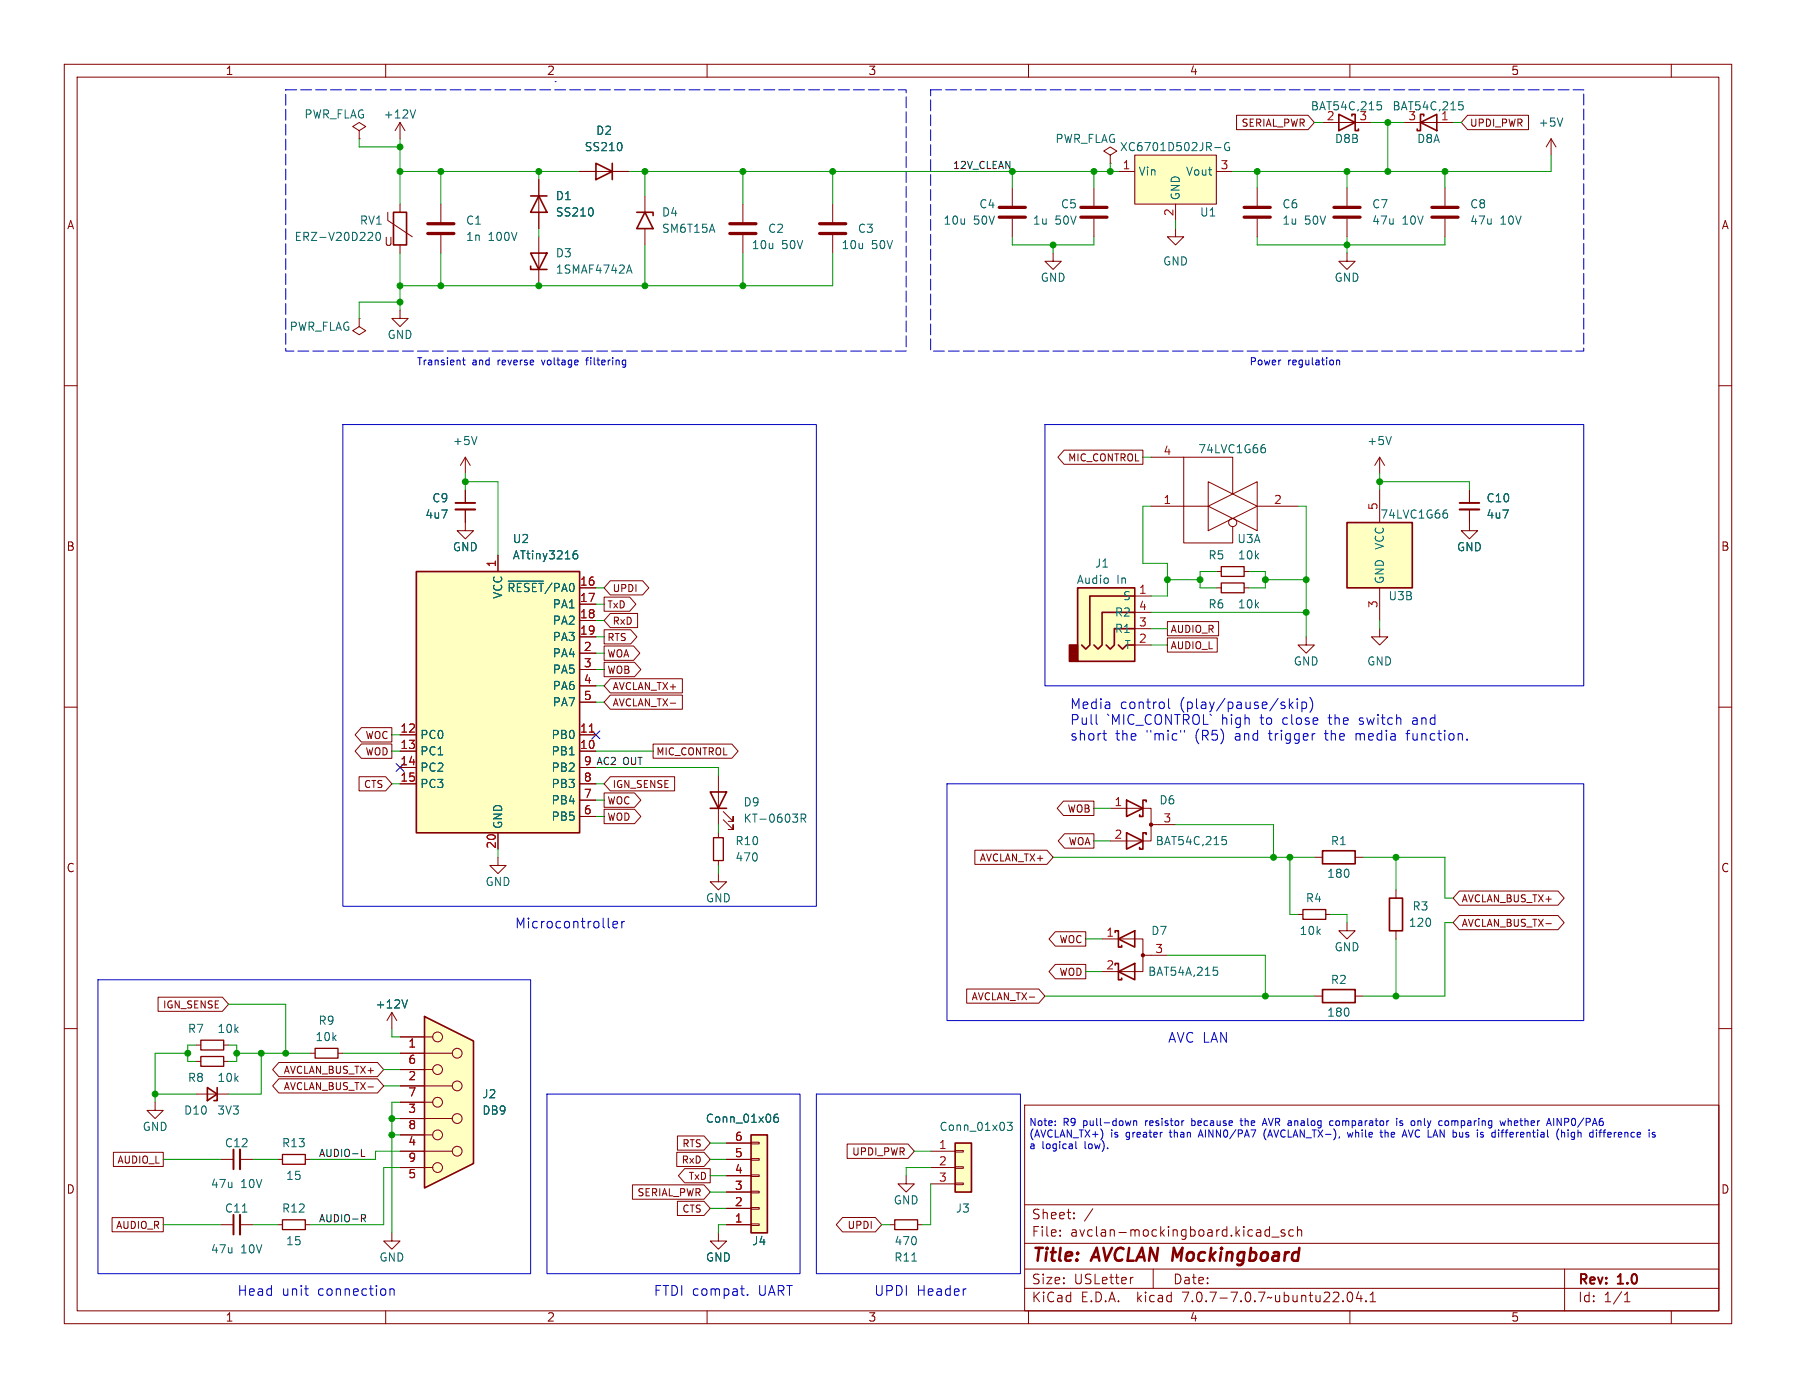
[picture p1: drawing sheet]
<svg xmlns="http://www.w3.org/2000/svg" width="279mm" height="216mm" viewBox="0 0 279 216" stroke-linecap="round" stroke-linejoin="round" font-family="sans-serif">
<g fill="none" stroke="#840000" stroke-width=".16">
<path d="M10 10h259.4v195.9h-259.4zM12 12h255.4v191.9h-255.4zM60 10v2M62.2 19.1v2.5M62.2 19.1l-.7 1.2M62.2 19.1l.8 1.2M110 10v2M160 10v2M205.7 19.1h7.7M210 10v2M218.4 19.1h7.7M260 10v2"/>
<path d="M55.9 20.3l1-.6-1-.6-1 .6 1 .6v1.3M55.9 21.6h.1M60.3 33v1.3l3.8 2.5M62.2 31.8v1.2M62.2 38.1v1.3M68.6 31.8v2.7M68.6 36.6v2.8M83.8 27.9v7.7M83.8 36.8v7.7M90.2 26.7h7.6M100.3 30.5v2.5M100.3 35.6v2.5"/>
<path d="M115.6 31.8v2.7M115.6 36.6v2.8M129.5 31.8v2.7M129.5 36.6v2.8M157.5 29.2v2.8M157.5 34v2.8M163.8 39.4v1.2h1.3l-1.3 1.3-1.2-1.3h1.2M170.2 29.2v2.8M170.2 34v2.8M172.7 24.1l1-.6-1-.6-1 .6 1 .6v1.3M172.7 25.4h.1M174 26.7h2.5"/>
<path d="M176.5 24.1h12.7v7.7h-12.7zM182.9 35.6v1.2h1.2l-1.2 1.3-1.3-1.3h1.3M182.9 31.8v2.5M189.2 26.7h2.6M195.6 29.2v2.8M195.6 34v2.8M209.5 39.4v1.2h1.3l-1.3 1.3-1.2-1.3h1.2M209.5 29.2v2.8M209.5 34v2.8M224.8 29.2v2.8M224.8 34v2.8M241.3 21.6l-.8 1.3"/>
<path d="M241.3 21.6v2.5M241.3 21.6l.8 1.3M10 60h2M55.9 49.5v1.3l-1 .6 1 .7 1-.7-1-.6M55.9 49.5h.1M62.2 48.3v1.2h1.3l-1.3 1.3-1.2-1.3h1.2M267.4 60h2M72.4 79.2v3.4h1.3l-1.3 1.2-1.3-1.2h1.3M72.4 71.1l-.8 1.3M72.4 71.1v2.6M72.4 76.2v2M72.4 71.1l.8 1.3"/>
<path d="M179.1 78.7h8.9M179.1 71.1h5M184.1 71.1h7.7v5.7M184.1 71.1v13.4h7.7v-2.6M188 78.7l7.6-3.8v7.7zM188 74.9l7.6 3.8-7.6 3.9zM195.7 78.7h6.2M214.6 71.1v2.6M214.6 76.2v5.1M214.6 71.1l-.7 1.3M214.6 71.1l.8 1.3M228.6 79.2v3.4h1.3l-1.3 1.2-1.3-1.2h1.3"/>
<path d="M228.6 76.2v2M77.5 86.4v2.5M90.2 91.4h2.5M90.2 94h2.5M90.2 96.5h2.5M90.2 99.1h2.5M176.5 92.7h2.6M176.5 97.8h2.6M176.5 95.3h2.6M189.2 88.9h.8M189.2 91.4h.8M193.5 88.9h.8"/>
<path d="M193.5 91.4h.8M203.2 99.1v1.2h1.3l-1.3 1.3-1.3-1.3h1.3M214.6 97.8v1.3h1.3l-1.3 1.2-1.2-1.2h1.2M214.6 91.4v5.1M10 110h2M62.2 116.8h2.6M62.2 114.3h2.6M62.2 119.4h2.6M90.2 116.8h2.5M90.2 114.3h2.5M90.2 119.4h2.5M90.2 101.6h2.5"/>
<path d="M90.2 104.1h2.5M90.2 106.7h2.5M90.2 109.2h2.5M176.5 100.3h2.6M267.4 110h2M62.2 121.9h2.6M77.5 133.4v1.2h1.2l-1.2 1.3-1.3-1.3h1.3M77.5 129.5v2.6M90.2 121.9h2.5M90.2 127h2.5M90.2 124.5h2.5M111.8 135.9v1.3h1.2l-1.2 1.2-1.3-1.2h1.3"/>
<path d="M111.8 120.7v7.6M111.8 129.5v.8M111.8 133.9v.7M112.5 127.5l1.5 1.5v-.7v.7h-.7M112.5 126.2l1.5 1.6v-.8v.8h-.7M172.7 125.7h6.4v5.1h-6.4M179.1 128.3h3.8M204.5 133.4h1.2M210.8 133.4h1.3M217.2 138.4v1.3M10 160h2M171.4 146.1h6.4v5h-6.4"/>
<path d="M177.8 148.6h3.8M201.9 142.2h.8M204.5 154.9h1.2M206.2 142.2h.8M209.5 143.5v1.3h1.3l-1.3 1.3-1.2-1.3h1.2M210.8 154.9h1.3M217.2 144.8v1.3M267.4 160h2M48.3 163.8h.7M52.6 163.8h.7M144.8 179.1h3.8M148.6 178.9h1.3v.3h-1.3z"/>
<path d="M159.4 171.9h108v32h-108zM34.3 190.5h2M34.3 180.3h2M37.3 190.5h2.1M37.3 180.3h2.1M43.2 190.5h.7M43.2 180.3h.7M47.5 190.5h.8M47.5 180.3h.8M61 191.8v1.2h1.2l-1.2 1.3-1.3-1.3h1.3M111.8 191.8v1.2h1.2l-1.2 1.3-1.3-1.3h1.3M138.4 190.5h.8"/>
<path d="M141 182.9v1.3h1.2l-1.2 1.2-1.3-1.2h1.3M142.7 190.5h.8M144.8 181.6h3.8M144.8 184.2h3.8M148.6 184h1.3v.3h-1.3zM148.6 181.5h1.3v.2h-1.3zM159.4 197.4h108M159.4 193.4h108M159.4 187.4h108M164.9 192.1v.2M164.9 191.4v.1M167.1 189.4v.2"/>
<path d="M167.1 188.7v.1M170 188l-1.3 1.9M176.3 198.7l-.3 .1M179.4 197.4v3M196.8 192l.3 .3 .4-.1M197.5 190.8v1.5M197.5 191.4l-.4-.1-.3 .3M197.9 192.4h1.1M199.9 191.4l-.4-.1-.2 .2 .1 .2 .5 .2v.3h-.6M201.2 191.4l-.4-.1-.3 .3v.4l.1 .2h.6M201.9 191.4a.37 .37 0 0 1 .6 .1v.8M201.9 190.8v1.5"/>
<path d="M243.4 197.4v6.5M60 203.9v2M110 203.9v2M159.4 200.4h108M160 203.9v2M209.7 201.1l.4-.1a.94 .94 0 0 1 0 1.5l-.4-.2a1.26 1.26 0 0 1 0-1.2zM210 203.9v2M211.4 200.9l-.4 1.1h.9M211.7 201.5v1M212.5 202.3v.2M213.1 202.5h.9M213.1 201.4l.5-.4v1.5"/>
<path d="M252.7 202.5h.9M252.7 201.4l.4-.4v1.5M260 203.9v2"/>
<circle cx="191.8" cy="81.3" r=".63"/>
</g>
<path d="M190 88.1h3.5v1.6h-3.5zM190 90.7h3.5v1.5h-3.5zM111 130.3h1.5v3.6h-1.5zM202.7 141.5h3.5v1.5h-3.5zM43.9 179.6h3.6v1.5h-3.6zM49 163.1h3.6v1.5h-3.6zM43.9 189.7h3.6v1.6h-3.6zM139.2 189.7h3.5v1.6h-3.5z" fill="none" stroke="#840000" stroke-width=".2"/>
<g fill="#ffffc2" stroke="#ffffc2" stroke-width=".16">
<path d="M64.8 88.9h25.4v40.6h-25.4z"/>
<path d="M167.6 91.4h8.9v11.5h-8.9z"/>
<path d="M209.5 81.3h10.2v10.1h-10.2z"/>
<path d="M148.6 177.8h2.5v7.6h-2.5z"/>
<path d="M176.5 24.1h12.7v7.7h-12.7z"/>
</g>
<g fill="none" stroke="#840000" stroke-width=".25">
<path d="M208.3 17.8l2.5 1.3-2.5 1.2zM210.3 18v-.2h.5v2.5h.5v-.2M221 19.1l2.5-1.3v2.5zM221.5 18v-.2h-.5v2.5h-.5v-.2M61.2 33h2v5.1h-2zM82.5 39.4h2.6l-1.3 2.5zM82.5 30.5h2.6M83.8 30.5l1.3 2.5h-2.6zM92.7 25.4l2.5 1.3-2.5 1.2zM95.2 25.4v2.5M99.1 33h2.5v.5M100.3 33l1.3 2.6h-2.5z"/>
<path d="M82.5 41.4v.5h2.6M64.8 88.9h25.4v40.6h-25.4zM167.6 91.4h8.9v11.5h-8.9zM176.5 92.7h-7v7.6l-.6 .7-.6-.7M176.5 97.8h-3.1v2.5l-.7 .7-.6-.7M176.5 95.3h-5.1v5l-.6 .7-.6-.7M209.5 81.3h10.2v10.1h-10.2zM174 100.3l.6 .7 .7-.7h1.2M110.5 123.2h2.5l-1.2 2.5zM110.5 125.7h2.5M175.3 129.5l2.5 1.3-2.5 1.3zM175.3 124.5l2.5 1.2-2.5 1.3z"/>
<path d="M178.3 129.8v-.3h-.5v2.6h-.5v-.3M178.3 124.7v-.2h-.5v2.5h-.5v-.3M205.7 132.3h5.1v2.1h-5.1zM216.2 139.7h2v5.1h-2zM173.5 150.1v-.2h.5v2.5h.5v-.3M173.5 145v-.2h.5v2.5h.5v-.2M174 151.1l2.5-1.2v2.5zM174 146.1l2.5-1.3v2.5zM205.7 153.9h5.1v2.1h-5.1zM148.6 177.8h2.5v7.6h-2.5z"/>
</g>
<path d="M91.7 113.9h.7" fill="none" stroke="#a90000" stroke-width=".16"/>
<g fill="none" stroke="#006464" stroke-width=".16">
<path d="M64.6 17.1l-.4 1.3M214.3 15.8h.6M214.4 16.3h.3l.2 .2v.5l-.5 .1M227 15.8h.6M227.1 16.3h.3l.2 .2v.5l-.5 .1M243.1 18.4l-.4 1.2M57.7 36.1l.3 .3-.1 .3-.7 .7h.8M59.2 36.6l-.1-.3-.2-.2a.68 .68 0 0 0-.4 .7 .68 .68 0 0 0 .4 .6l.2-.1 .1-.4M92.2 32.6v.8M96.7 22.4v.8M189 23h1M191.2 22.2a.59 .59 0 0 0-.7 .6 .59 .59 0 0 0 .7 .6l.1-.5h-.3"/>
<path d="M97.6 42.1h.6M97.9 41.2l.4 1.3M74.2 67.9l-.4 1.3M196.4 69.6h.2l.3 .3-.1 .4-.4 .1M196.5 69.2h.3M216.4 67.9l-.4 1.3M224.7 79.8h.3l.2 .2-.1 .5-.4 .1M224.8 79.3h.3M79 90.4h5.5M89.1 86.4l.3-.2h.4l.1 .2v.3l-.3 .2h-.3l-.2-.2M89.8 85.7a.5 .5 0 0 0-.7 .5M124.6 127.3l.6-.1 .2-.1-.1-.4-.2-.1h-.5v1.3"/>
<path d="M124.9 127.3l.5 .6M190.1 130.1h.6M190.3 130.6h.3l.2 .2-.1 .5-.4 .1M188.8 150.4h.6M188.9 150.9h.3l.2 .3-.1 .4-.4 .1M156.7 174.6h.8l-.5 .5 .4 .1v.5l-.2 .1h-.3l-.2-.1M37.7 188.5h.7M141.8 196.2h.8"/>
</g>
<path d="M166.4 100.3h1.2v2.6h-1.2z" fill="#840000" stroke="#840000" stroke-width=".25"/>
<g fill="none" stroke="#840000" stroke-width=".51">
<path d="M66.5 36.3h4.1M66.5 34.8h4.1M113.5 36.3h4.1M113.5 34.8h4.1M127.5 36.3h4.1M127.5 34.8h4.1M155.4 33.8h4.1M155.4 32.3h4.1M168.1 33.8h4.1M168.1 32.3h4.1M193.5 33.8h4.1M193.5 32.3h4.1"/>
<path d="M207.5 33.8h4.1M207.5 32.3h4.1M222.8 33.8h4M222.8 32.3h4"/>
</g>
<path d="M70.9 79.2h3M227.1 79.2h3M37.3 178.8v3.1M37.3 189v3" fill="none" stroke="#840000" stroke-width=".33"/>
<path d="M70.9 78.2h3M227.1 78.2h3M36.3 178.8v3.1M36.3 189v3" fill="none" stroke="#840000" stroke-width=".3"/>
<g fill="#840000" stroke="#840000" stroke-width=".16">
<circle cx="177.8" cy="148.6" r=".25"/>
<circle cx="179.1" cy="128.3" r=".25"/>
</g>
<path d="M66 158.1l7.7 3.8v19.1l-7.7 3.8z" fill="#ffffc2"/>
<g fill="none" stroke="#840000" stroke-width=".16">
<path d="M192.4 17.9h11.1l1 1.2-1 1.1h-11.1zM228.3 17.9h9.5v2.3h-9.5l-1-1.1zM83.8 27.9v2.6M83.8 33v2.6M90.2 26.7h2.5M95.2 26.7h2.6M72.4 76.2v2M72.4 79.2v2.1M165.5 70h12.3v2.2h-12.3l-.9-1.1zM228.6 76.2v2M228.6 79.2v2.1M77.5 86.4v2.5"/>
<path d="M90.2 91.4h2.5M90.2 94h2.5M90.2 96.5h2.5M90.2 99.1h2.5M94 92.9h4l.9 1.1-.9 1.1h-4zM94 98h4.1l1 1.1-1 1.1h-4.1zM94.9 90.3h5.1l.9 1.1-.9 1.1h-5.1l-.9-1.1zM94.9 95.4h4.3v2.2h-4.3l-.9-1.1zM181.6 99.2h7.8v2.2h-7.8zM181.6 96.7h8v2.2h-8zM56.2 113.2h4.8v2.2h-4.8l-1-1.1zM56.2 115.7h4.8v2.3h-4.8l-1-1.2z"/>
<path d="M62.2 116.8h2.6M62.2 114.3h2.6M62.2 119.4h2.6M90.2 116.8h2.5M90.2 114.3h2.5M90.2 119.4h2.5M90.2 101.6h2.5M90.2 104.1h2.5M90.2 106.7h2.5M90.2 109.2h2.5M94 103h4.7l1 1.1-1 1.2h-4.7zM94 100.5h4.6l.9 1.1-.9 1.1h-4.6z"/>
<path d="M94.9 108.1h11.3v2.2h-11.3l-.9-1.1zM94.9 105.6h11.3v2.2h-11.3l-.9-1.1zM101.6 115.7h12.3l.9 1.1-.9 1.1h-12.3zM55.9 120.8h4.1l1 1.1-1 1.1h-4.1zM62.2 121.9h2.6M77.5 129.5v2.6M90.2 121.9h2.5M90.2 127h2.5M90.2 124.5h2.5M94 123.3h4.7l1 1.2-1 1.1h-4.7zM94 125.9h4.7l1 1.1-1 1.1h-4.7zM94.9 120.8h10.1v2.2h-10.1l-.9-1.1z"/>
<path d="M151.7 132.2h11.2l.9 1.2-.9 1.1h-11.2zM165.4 124.6h4.8v2.2h-4.8l-.9-1.1zM165.6 129.7h4.6v2.2h-4.6l-1-1.1zM227 138.6h15.4l.9 1.1-.9 1.1h-15.4l-.9-1.1zM24.6 155.1h10l1 1.1-1 1.1h-10zM61 157.5l-.8 1.3M61 157.5v2.5M61 157.5l.7 1.3M150.4 153.8h11.2l1 1.1-1 1.1h-11.2zM160.1 155.1h.9M164.2 144.9h4.7v2.3h-4.7l-1-1.1zM164.2 150h4.7v2.2h-4.7l-1-1.1z"/>
<path d="M227 142.4h15.4l.9 1.1-.9 1.1h-15.4l-.9-1.1zM240.5 143.7h.8M17.6 179.2h7.8v2.2h-7.8zM24.1 171.5v1.2h1.3l-1.3 1.3-1.2-1.3h1.2M30.5 170.2h5.1M30.5 165.1h.7M30.5 162.6h.7M34.8 165.1h.8M34.8 162.6h.8M43.4 165.3h15.3l1 1.1-1 1.1h-15.3l-1-1.1zM43.4 167.8h15.3l1 1.1-1 1.1h-15.3l-1-1.1zM57.3 169.1h.8"/>
<path d="M62.2 179.1h8.2M62.2 176.5h5.1M62.2 174h8.2M62.2 171.5h5.1M62.2 168.9h8.2M62.2 166.4h5.1M62.2 163.8h8.2M62.2 161.3h5.1M105.3 179.2h4.2l1 1.1-1 1.1h-4.2zM105.4 176.7h4.1l1 1.1-1 1.1h-4.1zM113 177.8h3.8M116.8 177.7h1.3v.2h-1.3z"/>
<path d="M131.8 178h9.5l.9 1.1-.9 1.1h-9.5zM17.4 189.4h8v2.2h-8zM62.2 181.6h5.1M98.4 184.3h11.1l1 1.1-1 1.1h-11.1zM105.4 186.9h4.1l1 1.1-1 1.1h-4.1zM106.5 181.8h4v2.2h-4l-1-1.1zM113 190.5h3.8M113 188h3.8M113 185.4h3.8M113 182.9h3.8M113 180.3h3.8M116.8 180.2h1.3v.3h-1.3z"/>
<path d="M116.8 182.8h1.3v.2h-1.3zM116.8 185.3h1.3v.2h-1.3zM116.8 187.8h1.3v.3h-1.3zM116.8 190.4h1.3v.2h-1.3zM131.1 189.4h5.1l1 1.1-1 1.1h-5.1l-1-1.1z"/>
<circle cx="68.1" cy="171.4" r=".76"/>
<circle cx="68.1" cy="176.5" r=".76"/>
<circle cx="68.1" cy="166.4" r=".76"/>
<circle cx="68.1" cy="161.3" r=".76"/>
<circle cx="71.1" cy="179.1" r=".76"/>
<circle cx="71.1" cy="163.8" r=".76"/>
<circle cx="71.1" cy="174" r=".76"/>
<circle cx="71.1" cy="168.9" r=".76"/>
<circle cx="68.1" cy="181.6" r=".76"/>
</g>
<path d="M66 158.1l7.7 3.8v19.1l-7.7 3.8zM32.3 169.2l1.5 1-1.5 1zM33.8 169.2v2h-.5M116.8 176.5h2.6v15.3h-2.6z" fill="none" stroke="#840000" stroke-width=".25"/>
<path d="M92.2 32.6v.8M96.7 22.4v.8M79 90.4h5.5M89.1 86.4l.3-.2h.4l.1 .2v.3l-.3 .2h-.3l-.2-.2M89.8 85.7a.5 .5 0 0 0-.7 .5M63.4 155.5l-.4 1.3M121 173.3a.5 .5 0 0 0-.6 .5v.5l.1 .2 .4 .1 .1-.2 .1-.4-.1-.2h-.4l-.2 .2" fill="none" stroke="#006464" stroke-width=".16"/>
<path d="M31.2 164.3h3.6v1.6h-3.6zM31.2 161.8h3.6v1.5h-3.6z" fill="none" stroke="#840000" stroke-width=".2"/>
<path d="M116.8 176.5h2.6v15.3h-2.6z" fill="#ffffc2" stroke="#ffffc2" stroke-width=".16"/>
<path d="M56.2 179.9h.6M56.2 188.9h.5l.2 .2-.1 .4h-.6M56.5 189.5l.4 .5" fill="none" stroke="#0f0f0f" stroke-width=".16"/>
<g fill="none" stroke="#0000c2" stroke-width=".16">
<path d="M86.4 12.7h.1M72 56h.4M72.1 55.6v1l.3 .2M91.1 56h.4M91.4 55.6l-.1 .2v1M207.9 56v.8M207.9 56.1l.2-.1 .3 .1v.7M53.3 66h73.7v75h-73.7zM162.6 66h83.8v40.7h-83.8zM170.5 111.1v1.4l.3 .2M171.6 114.1h.5M171.8 114.9v.2h.3"/>
<path d="M181.8 108.7v1.3l.2 .2M200.6 108.7v1.5M200.7 109.6l.5 .6M201.2 109.2l-.6 .6M201.8 108.7v.1M201.8 109.2v1M202.5 109.2v1.5M202.5 109.3l.5-.1 .3 .3v.4l-.2 .2h-.6M203.8 108.5a1.77 1.77 0 0 1 0 2.2M206 114.1h.6M211 114.1v1M211 114.2v.1"/>
<path d="M218.7 114.1h.6M219.2 113.6l-.3 .2v1.3M219.8 112.2v.4M147.3 121.9h99.1v36.9h-99.1zM15.2 152.4h67.3v45.7h-67.3zM94.6 144.1l.2 .2M95.4 143.8l.7-.1-.1-.3-.4-.1-.2 .2v.8h.6M96.7 143.3v1M97.2 143.3l-.3 .1-.2 .2M85.1 170.2h39.4v27.9h-39.4zM127 170.2h31.7v27.9h-31.7zM164.2 175v.1"/>
<path d="M164.2 174.4v.1M167.4 177.6v.9l.1 .2M171.5 176.1l.1 .5-.1 .4M175.9 174.3l-.2 .8M176.4 174.3v.8M176.4 174.4l.1-.1 .3 .1v.7M185.4 174v1.1M185.4 175l.3 .1M185.7 174.3l-.3 .1M186.5 176.6h.6M186.8 175.8l-.4 1.1M192.9 174.3h.4"/>
<path d="M193.1 174v.9l.2 .2M196.4 175.1l.3-1.1 .4 1.1M196.5 174.8h.5M196.9 175.6a1.28 1.28 0 0 0 0 1.7M206.8 174.9l.3 .2 .3-.1M207.4 174.4l-.3-.1-.3 .2M208 174.3l-.2 .2v.4l.2 .2M209.6 176.1l.2 .8 .2-.6 .3 .6 .2-.8M214.7 176.1h.4M214.8 176.7l.3 .2M215.5 175.8v1.1M215.8 176.1l-.3 .1"/>
<path d="M217.3 174v.1M217.3 174.3v.8M218.2 174.4l-.3-.1-.1 .2v.2l.4 .1v.2h-.4M218.5 175.8l.4 1.1M219.1 175.8l.4 1.1M220.6 174.4h.4l.1 .7M225 174.3l.3 .1 .1 .1-.1 .5-.3 .1M227.5 176.1v.8M227.5 176.8l-.1 .1M233.5 176.1h.4M233.8 175.8h.1M234.1 176.1h.5"/>
<path d="M234.2 174.3l-.2 .8-.2-.6M234.6 174.4l.2-.1 .3 .1v.7M234.6 174v1.1M242.2 176.8l.3 .5M242.5 175.6l-.3 .5M242.9 174v1.1l-.7-1.1v1.1M242.9 176.2l.2-.1 .3 .1v.7M242.9 175.8v1.1M243.9 175.8v.1M243.9 176.1v.8M244.5 177.2h.1M244.5 176.2l-.1 .1 .1 .5"/>
<path d="M248.7 176.1h.5M249.1 175.8l-.2 .1v1M249.4 176.1h.4M249.7 175.8l-.2 .1v1M47.4 200.5h.6M47.8 201.5h.2M60.7 200.6a.38 .38 0 0 1 .6 .1v.8M60.7 200.5v1M115.2 200.5h.6M115.6 201.5h.2M116.3 201.3v.2M150.1 200.5h.2"/>
</g>
<path d="M44.4 14h96.6v40.6h-96.6v-40.6M144.8 14h101.6v40.6h-101.6v-40.6" fill="none" stroke="#0000c2" stroke-width=".16" stroke-dasharray="1.7 .6"/>
<g fill="none" stroke="#009600" stroke-width=".16">
<path d="M204.5 19.1h1.2M213.4 19.1h5M215.9 19.1v7.6M226.1 19.1h1.2M55.9 21.6v1.3h6.3M62.2 21.6v10.2M62.2 39.4v8.9M62.2 26.7h28M68.6 26.7v5.1M68.6 39.4v5.1M83.8 26.7v1.2M83.8 35.6v1.2"/>
<path d="M97.8 26.7h76.2M100.3 26.7v3.8M100.3 38.1v6.4M115.6 26.7v5.1M115.6 39.4v5.1M129.5 26.7v5.1M129.5 39.4v5.1h-67.3M157.5 36.8v1.3h12.7v-1.3M157.5 26.7v2.5M163.8 38.1v1.3M170.2 26.7v2.5M172.7 25.4v1.3"/>
<path d="M182.9 34.3v1.3M195.6 36.8v1.3h29.2v-1.3M195.6 26.7v2.5M209.5 26.7v2.5M209.5 36.8v2.6M224.8 26.7v2.5M241.3 24.1v2.6h-49.5M62.2 47h-6.3v2.5M72.4 74.9h5.1v11.5M72.4 73.7v2.5M177.8 71.1h1.3M179.1 78.7h-1.3v8.9h3.8v5.1h-2.5"/>
<path d="M201.9 78.7h1.3v20.4M214.6 74.9h14v1.3M214.6 73.7v2.5M92.7 96.5h1.3M92.7 94h1.3M92.7 99.1h1.3M92.7 91.4h1.3M179.1 95.3h24.1M179.1 97.8h2.5M181.6 90.2h5.1M189.2 88.9h-2.5v2.5h2.5M194.3 88.9h2.5v2.5h-2.5"/>
<path d="M196.8 90.2h6.4M214.6 96.5v1.3M61 116.8h1.2M61 114.3h1.2M92.7 119.4h19.1v1.3M92.7 116.8h8.9M92.7 101.6h1.3M92.7 104.1h1.3M92.7 109.2h1.3M92.7 106.7h1.3M179.1 100.3h2.5M61 121.9h1.2"/>
<path d="M77.5 132.1v1.3M92.7 121.9h1.3M92.7 127h1.3M92.7 124.5h1.3M111.8 128.3v1.2M111.8 134.6v1.3M163.8 133.4h40.7M170.2 125.7h2.5M170.2 130.8h2.5M182.9 128.3h15.2v5.1M200.7 133.4v8.8h1.2M212.1 133.4h12.7v6.3h1.3"/>
<path d="M217.2 133.4v5M35.6 156.2h8.8v7.6M162.6 154.9h41.9M168.9 146.1h2.5M168.9 151.1h2.5M181.6 148.6h15.2v6.3M207 142.2h2.5v1.3M217.2 146.1v8.8M226.1 143.5h-1.3v11.4h-12.7M24.1 170.2h6.4M29.2 163.8h-5.1v7.7M30.5 162.6h-1.3v2.5h1.3"/>
<path d="M35.6 162.6h1.2v2.5h-1.2M36.8 163.8h11.5M40.6 163.8v6.4h-5M53.3 163.8h8.9M59.7 166.4h2.5M59.7 168.9h2.5M61 176.5h1.2M61 174h1.2M61 160v1.3h1.2M62.2 179.1h-3.8v1.2h-10.1M62.2 171.5h-1.2v20.3M110.5 177.8h2.5"/>
<path d="M142.2 179.1h2.6M25.4 180.3h8.9M25.4 190.5h8.9M39.4 180.3h3.8M39.4 190.5h3.8M62.2 181.6h-2.5v8.9h-11.4M110.5 180.3h2.5M110.5 185.4h2.5M110.5 188h2.5M110.5 182.9h2.5M113 190.5h-1.2v1.3M137.2 190.5h1.2"/>
<path d="M144.8 184.2v6.3h-1.3M144.8 181.6h-3.8v1.3"/>
</g>
<path d="M61.6 118.8l1.2 1.2M62.8 118.8l-1.2 1.2M92.1 113.7l1.2 1.2M93.3 113.7l-1.2 1.2" fill="none" stroke="#000084" stroke-width=".16"/>
<path d="M91.7 113.9h.7" fill="none" stroke="#a90000" stroke-width=".16"/>
<g fill="#009600" stroke="#009600" stroke-width=".16">
<circle cx="129.5" cy="26.7" r=".46"/>
<circle cx="115.6" cy="26.7" r=".46"/>
<circle cx="172.7" cy="26.7" r=".46"/>
<circle cx="115.6" cy="44.5" r=".46"/>
<circle cx="170.2" cy="26.7" r=".46"/>
<circle cx="163.8" cy="38.1" r=".46"/>
<circle cx="157.5" cy="26.7" r=".46"/>
<circle cx="217.2" cy="154.9" r=".46"/>
<circle cx="196.8" cy="154.9" r=".46"/>
<circle cx="217.2" cy="133.4" r=".46"/>
<circle cx="200.7" cy="133.4" r=".46"/>
<circle cx="203.2" cy="90.2" r=".46"/>
<circle cx="203.2" cy="95.3" r=".46"/>
<circle cx="214.6" cy="74.9" r=".46"/>
<circle cx="196.8" cy="90.2" r=".46"/>
<circle cx="224.8" cy="26.7" r=".46"/>
<circle cx="215.9" cy="19.1" r=".46"/>
<circle cx="209.5" cy="38.1" r=".46"/>
<circle cx="215.9" cy="26.7" r=".46"/>
<circle cx="198.1" cy="133.4" r=".46"/>
<circle cx="195.6" cy="26.7" r=".46"/>
<circle cx="209.5" cy="26.7" r=".46"/>
<circle cx="181.6" cy="90.2" r=".46"/>
<circle cx="186.7" cy="90.2" r=".46"/>
<circle cx="100.3" cy="44.5" r=".46"/>
<circle cx="83.8" cy="44.5" r=".46"/>
<circle cx="83.8" cy="26.7" r=".46"/>
<circle cx="100.3" cy="26.7" r=".46"/>
<circle cx="68.6" cy="44.5" r=".46"/>
<circle cx="62.2" cy="22.9" r=".46"/>
<circle cx="68.6" cy="26.7" r=".46"/>
<circle cx="62.2" cy="26.7" r=".46"/>
<circle cx="44.4" cy="163.8" r=".46"/>
<circle cx="29.2" cy="163.8" r=".46"/>
<circle cx="40.6" cy="163.8" r=".46"/>
<circle cx="36.8" cy="163.8" r=".46"/>
<circle cx="72.4" cy="74.9" r=".46"/>
<circle cx="62.2" cy="44.5" r=".46"/>
<circle cx="62.2" cy="47" r=".46"/>
<circle cx="24.1" cy="170.2" r=".46"/>
<circle cx="61" cy="174" r=".46"/>
<circle cx="61" cy="176.5" r=".46"/>
</g>
<g font-size="2.8" fill="#840000">
<text x="160.4" y="196.8">Title:</text>
<text x="170.1" y="196.8">AVCLAN Mockingboard</text>
</g>
<g font-size="2.1" fill="#0000c2">
<text x="166.4" y="110.4">Media</text>
<text x="166.4" y="112.9">Pull</text>
<text x="172.2" y="112.9">`MIC_CONTROL` high</text>
<text x="174.2" y="110.4">control</text>
<text x="183.6" y="110.4">(play/pause/skip)</text>
<text x="196.2" y="112.9">to</text>
<text x="199.8" y="112.9">close</text>
<text x="207.2" y="112.9">the</text>
<text x="212" y="112.9">switch</text>
<text x="220.5" y="112.9">and</text>
<text x="166.4" y="115.3">short</text>
<text x="173.5" y="115.3">the</text>
<text x="178.4" y="115.3">&quot;mic&quot;</text>
<text x="186.1" y="115.3">(R5)</text>
<text x="192.4" y="115.3">and</text>
<text x="197.9" y="115.3">trigger</text>
<text x="206.7" y="115.3">the</text>
<text x="211.6" y="115.3">media</text>
<text x="219.8" y="115.3">function.</text>
<text x="80" y="144.5">Microcontroller</text>
<text x="181.6" y="162.3">AVC LAN</text>
<text x="36.8" y="201.7">Head</text>
<text x="43.8" y="201.7">unit</text>
<text x="49.5" y="201.7">connection</text>
<text x="101.6" y="201.7">FTDI compat.</text>
<text x="118" y="201.7">UART</text>
<text x="135.9" y="201.7">UPDI</text>
<text x="142.6" y="201.7">Header</text>
</g>
<g font-size="2.1" fill="#840000">
<text x="160.4" y="189.9">Sheet:</text>
<text x="160.4" y="192.6">File:</text>
<text x="166.5" y="192.6">avclan-mockingboard.kicad_sch</text>
<text x="160.4" y="202.8">KiCad</text>
<text x="160.4" y="200">Size:</text>
<text x="167.1" y="200">USLetter</text>
<text x="168.1" y="202.8">E.D.A.</text>
<text x="177" y="202.8">kicad</text>
<text x="182.4" y="200">Date:</text>
<text x="184.2" y="202.8">7.0.7-7.0.7~ubuntu22.04.1</text>
<text x="245.4" y="200.2">Rev:</text>
<text x="245.4" y="202.8">Id:</text>
<text x="249.5" y="202.8">1/1</text>
<text x="251.8" y="200.2">1.0</text>
</g>
<g font-size="1.8" fill="#840000">
<text x="35" y="11.9">1</text>
<text x="85" y="11.9">2</text>
<text x="135" y="11.9">3</text>
<text x="185" y="11.9">4</text>
<text x="235" y="11.9">5</text>
<text x="10.3" y="35.9">A</text>
<text x="267.7" y="35.9">A</text>
<text x="10.3" y="85.9">B</text>
<text x="267.7" y="85.9">B</text>
<text x="10.3" y="135.9">C</text>
<text x="267.7" y="135.9">C</text>
<text x="10.3" y="185.9">D</text>
<text x="267.7" y="185.9">D</text>
<text x="35" y="205.8">1</text>
<text x="85" y="205.8">2</text>
<text x="135" y="205.8">3</text>
<text x="185" y="205.8">4</text>
<text x="235" y="205.8">5</text>
</g>
<g font-size="1.8" fill="#006464">
<text x="203.8" y="17.4">BAT54C,215</text>
<text x="216.5" y="17.4">BAT54C,215</text>
<text x="47.2" y="18.6">PWR_FLAG</text>
<text x="59.6" y="18.6">+12V</text>
<text x="90.9" y="23.7">SS210</text>
<text x="92.6" y="21.2">D2</text>
<text x="164.1" y="22.5">PWR_FLAG</text>
<text x="174.1" y="23.7">XC6701D502JR-G</text>
<text x="206.3" y="18.8">2</text>
<text x="207.6" y="22.5">D8B</text>
<text x="211.4" y="18.8">3</text>
<text x="219" y="18.8">3</text>
<text x="220.4" y="22.5">D8A</text>
<text x="224.1" y="18.8">1</text>
<text x="239.3" y="19.9">+5V</text>
<text x="177" y="27.5">Vin</text>
<text x="184.4" y="27.5">Vout</text>
<text x="55.9" y="35.2">RV1</text>
<text x="72.4" y="35.2">C1</text>
<text x="86.4" y="31.3">D1</text>
<text x="86.4" y="33.9">SS210</text>
<text x="102.9" y="33.9">D4</text>
<text x="146.7" y="35.2">10u</text>
<text x="151.4" y="35.2">50V</text>
<text x="152.2" y="32.6">C4</text>
<text x="160.6" y="35.2">1u</text>
<text x="164.1" y="35.2">50V</text>
<text x="164.9" y="32.6">C5</text>
<text x="183.7" y="31.2" transform="rotate(-90 183.7 31.2)">GND</text>
<text x="186.6" y="33.9">U1</text>
<text x="199.4" y="32.6">C6</text>
<text x="199.4" y="35.2">1u</text>
<text x="202.9" y="35.2">50V</text>
<text x="213.4" y="32.6">C7</text>
<text x="213.4" y="35.2">47u</text>
<text x="218.1" y="35.2">10V</text>
<text x="228.6" y="32.6">C8</text>
<text x="228.6" y="35.2">47u</text>
<text x="233.4" y="35.2">10V</text>
<text x="45.7" y="37.7">ERZ-V20D220</text>
<text x="59.7" y="38.5">U</text>
<text x="72.4" y="37.7">1n</text>
<text x="75.9" y="37.7">100V</text>
<text x="86.4" y="40.2">D3</text>
<text x="102.9" y="36.4">SM6T15A</text>
<text x="116.8" y="39">10u</text>
<text x="119.4" y="36.4">C2</text>
<text x="121.6" y="39">50V</text>
<text x="130.8" y="39">10u</text>
<text x="133.4" y="36.4">C3</text>
<text x="135.6" y="39">50V</text>
<text x="180.8" y="41.5">GND</text>
<text x="86.4" y="42.8">1SMAF4742A</text>
<text x="161.8" y="44">GND</text>
<text x="207.5" y="44">GND</text>
<text x="45" y="51.7">PWR_FLAG</text>
<text x="60.2" y="52.9">GND</text>
<text x="70.3" y="69.4">+5V</text>
<text x="186.3" y="70.7">74LVC1G66</text>
<text x="212.6" y="69.4">+5V</text>
<text x="66.1" y="80.9">4u7</text>
<text x="67.2" y="78.3">C9</text>
<text x="214.6" y="80.9">74LVC1G66</text>
<text x="231.1" y="78.3">C10</text>
<text x="231.1" y="80.9">4u7</text>
<text x="70.3" y="86">GND</text>
<text x="79.7" y="87.2">ATtiny3216</text>
<text x="79.7" y="84.7">U2</text>
<text x="170.3" y="88.5">J1</text>
<text x="187.9" y="87.2">R5</text>
<text x="192.4" y="84.7">U3A</text>
<text x="192.5" y="87.2">10k</text>
<text x="215.5" y="85.6" transform="rotate(-90 215.5 85.6)">VCC</text>
<text x="226.6" y="86">GND</text>
<text x="78.3" y="93.2" transform="rotate(-90 78.3 93.2)">VCC</text>
<text x="78.8" y="92.3">~{RESET}/PA0</text>
<text x="85.9" y="94.8">PA1</text>
<text x="167.4" y="91">Audio</text>
<text x="173.7" y="91">In</text>
<text x="174.6" y="93.6">S</text>
<text x="187.9" y="94.8">R6</text>
<text x="192.5" y="94.8">10k</text>
<text x="215.5" y="90.9" transform="rotate(-90 215.5 90.9)">GND</text>
<text x="215.9" y="93.6">U3B</text>
<text x="85.9" y="97.4">PA2</text>
<text x="85.9" y="99.9">PA3</text>
<text x="173.3" y="98.7">R1</text>
<text x="173.3" y="96.1">R2</text>
<text x="174.9" y="101.2">T</text>
<text x="85.9" y="102.5">PA4</text>
<text x="85.9" y="105">PA5</text>
<text x="85.9" y="107.5">PA6</text>
<text x="201.2" y="103.7">GND</text>
<text x="212.6" y="103.7">GND</text>
<text x="85.9" y="110.1">PA7</text>
<text x="65.3" y="115.2">PC0</text>
<text x="65.3" y="117.7">PC1</text>
<text x="85.7" y="117.7">PB1</text>
<text x="85.7" y="115.2">PB0</text>
<text x="65.3" y="120.2">PC2</text>
<text x="65.3" y="122.8">PC3</text>
<text x="85.7" y="125.3">PB4</text>
<text x="85.7" y="122.8">PB3</text>
<text x="85.7" y="120.2">PB2</text>
<text x="115.6" y="125.6">D9</text>
<text x="180.3" y="125.3">D6</text>
<text x="78.3" y="129" transform="rotate(-90 78.3 129)">GND</text>
<text x="85.7" y="127.9">PB5</text>
<text x="114.3" y="131.7">R10</text>
<text x="115.6" y="128.2">KT-0603R</text>
<text x="179.7" y="131.7">BAT54C,215</text>
<text x="206.9" y="131.7">R1</text>
<text x="114.3" y="134.2">470</text>
<text x="206.4" y="136.8">180</text>
<text x="75.4" y="138">GND</text>
<text x="109.7" y="140.6">GND</text>
<text x="203" y="140.6">R4</text>
<text x="219.6" y="141.8">R3</text>
<text x="179" y="145.6">D7</text>
<text x="202.1" y="145.6">10k</text>
<text x="207.5" y="148.2">GND</text>
<text x="219.1" y="144.4">120</text>
<text x="178.5" y="152">BAT54A,215</text>
<text x="206.9" y="153.3">R2</text>
<text x="29.1" y="160.9">R7</text>
<text x="33.7" y="160.9">10k</text>
<text x="49.5" y="159.6">R9</text>
<text x="58.3" y="157.1">+12V</text>
<text x="206.4" y="158.3">180</text>
<text x="49" y="162.2">10k</text>
<text x="28.5" y="173.6">D10</text>
<text x="29.1" y="168.5">R8</text>
<text x="33.7" y="173.6">3V3</text>
<text x="33.7" y="168.5">10k</text>
<text x="74.9" y="171">J2</text>
<text x="74.9" y="173.6">DB9</text>
<text x="22.1" y="176.1">GND</text>
<text x="34.9" y="178.7">C12</text>
<text x="43.8" y="178.7">R13</text>
<text x="109.7" y="174.9">Conn_01x06</text>
<text x="146.1" y="176.1">Conn_01x03</text>
<text x="32.7" y="185">47u</text>
<text x="37.4" y="185">10V</text>
<text x="44.4" y="183.7">15</text>
<text x="34.9" y="188.8">C11</text>
<text x="43.8" y="188.8">R12</text>
<text x="138.9" y="187.6">GND</text>
<text x="148.6" y="188.8">J3</text>
<text x="32.7" y="195.2">47u</text>
<text x="37.4" y="195.2">10V</text>
<text x="44.4" y="193.9">15</text>
<text x="58.9" y="196.4">GND</text>
<text x="109.7" y="196.4">GND</text>
<text x="116.9" y="193.9">J4</text>
<text x="139" y="196.4">R11</text>
<text x="139.1" y="193.9">470</text>
</g>
<g font-size="1.8" fill="#a90000">
<text x="174.6" y="26.4">1</text>
<text x="189.8" y="26.4">3</text>
<text x="182.6" y="33.7" transform="rotate(-90 182.6 33.7)">2</text>
<text x="180.9" y="70.9">4</text>
<text x="180.9" y="78.5">1</text>
<text x="198.1" y="78.5">2</text>
<text x="214.4" y="79.4" transform="rotate(-90 214.4 79.4)">5</text>
<text x="77.2" y="88.3" transform="rotate(-90 77.2 88.3)">1</text>
<text x="90.1" y="91.2">16</text>
<text x="90.1" y="93.7">17</text>
<text x="177.1" y="92.5">1</text>
<text x="177.1" y="95">4</text>
<text x="214.4" y="94.7" transform="rotate(-90 214.4 94.7)">3</text>
<text x="90.1" y="96.3">18</text>
<text x="90.1" y="98.8">19</text>
<text x="90.7" y="101.3">2</text>
<text x="177.1" y="100.1">2</text>
<text x="177.1" y="97.5">3</text>
<text x="90.7" y="103.9">3</text>
<text x="90.7" y="106.4">4</text>
<text x="90.7" y="109">5</text>
<text x="62.2" y="114">12</text>
<text x="62.2" y="116.6">13</text>
<text x="62.2" y="119.1">14</text>
<text x="90.1" y="116.6">10</text>
<text x="90.1" y="114">11</text>
<text x="90.7" y="119.1">9</text>
<text x="62.2" y="121.7">15</text>
<text x="90.7" y="124.2">7</text>
<text x="90.7" y="121.7">8</text>
<text x="173.3" y="125.5">1</text>
<text x="90.7" y="126.7">6</text>
<text x="173.3" y="130.6">2</text>
<text x="180.9" y="128">3</text>
<text x="77.2" y="132.1" transform="rotate(-90 77.2 132.1)">20</text>
<text x="172" y="145.8">1</text>
<text x="179.6" y="148.3">3</text>
<text x="172" y="150.9">2</text>
<text x="63.4" y="163.3">1</text>
<text x="63.4" y="165.8">6</text>
<text x="63.4" y="168.4">2</text>
<text x="63.4" y="173.4">3</text>
<text x="63.4" y="170.9">7</text>
<text x="63.4" y="178.5">4</text>
<text x="63.4" y="176">8</text>
<text x="114.2" y="177.5">6</text>
<text x="146" y="178.8">1</text>
<text x="63.4" y="183.6">5</text>
<text x="63.4" y="181.1">9</text>
<text x="114.2" y="185.2">3</text>
<text x="114.2" y="182.6">4</text>
<text x="114.2" y="180.1">5</text>
<text x="146" y="181.4">2</text>
<text x="146" y="183.9">3</text>
<text x="114.2" y="190.2">1</text>
<text x="114.2" y="187.7">2</text>
</g>
<g font-size="1.6" fill="#840000">
<text x="193" y="19.9">SERIAL_PWR</text>
<text x="228.6" y="19.9">UPDI_PWR</text>
<text x="94.4" y="105">WOB</text>
<text x="94.4" y="102.5">WOA</text>
<text x="56.7" y="115.2">WOC</text>
<text x="56.7" y="117.7">WOD</text>
<text x="94.4" y="125.3">WOC</text>
<text x="94.4" y="127.9">WOD</text>
<text x="166" y="126.6">WOB</text>
<text x="166.1" y="131.7">WOA</text>
<text x="164.7" y="146.9">WOC</text>
<text x="164.7" y="152">WOD</text>
<text x="132.4" y="179.9">UPDI_PWR</text>
<text x="99" y="186.3">SERIAL_PWR</text>
<text x="131.7" y="191.4">UPDI</text>
</g>
<g font-size="1.6" fill="#0f0f0f">
<text x="148.1" y="26.4">12V_CLEAN</text>
<text x="92.7" y="119.1">AC2</text>
<text x="96.9" y="119.1">OUT</text>
<text x="49.5" y="180">AUDIO-L</text>
<text x="49.5" y="190.2">AUDIO-R</text>
</g>
<g font-size="1.6" fill="#0000c2">
<text x="64.8" y="56.9">Transient</text>
<text x="73.5" y="56.9">and</text>
<text x="77.6" y="56.9">reverse</text>
<text x="84.7" y="56.9">voltage</text>
<text x="91.9" y="56.9">filtering</text>
<text x="194.3" y="56.9">Power</text>
<text x="200.4" y="56.9">regulation</text>
<text x="160" y="175.2">Note:</text>
<text x="160" y="177">(AVCLAN_TX+)</text>
<text x="160" y="178.8">a</text>
<text x="162.1" y="178.8">logical</text>
<text x="165.4" y="175.2">R9</text>
<text x="168.7" y="175.2">pull-down</text>
<text x="168.9" y="178.8">low).</text>
<text x="172.8" y="177">is</text>
<text x="175.4" y="177">greater</text>
<text x="178.6" y="175.2">resistor</text>
<text x="182.4" y="177">than</text>
<text x="186" y="175.2">because</text>
<text x="187.2" y="177">AINN0/PA7</text>
<text x="193.9" y="175.2">the</text>
<text x="197.5" y="177">(AVCLAN_TX-),</text>
<text x="197.6" y="175.2">AVR analog</text>
<text x="208.5" y="175.2">comparator</text>
<text x="210.8" y="177">while</text>
<text x="216.2" y="177">the</text>
<text x="219.1" y="175.2">is</text>
<text x="219.9" y="177">AVC LAN</text>
<text x="221.6" y="175.2">only</text>
<text x="226.2" y="175.2">comparing</text>
<text x="228.1" y="177">bus</text>
<text x="232.1" y="177">is</text>
<text x="234.7" y="177">differential</text>
<text x="236" y="175.2">whether</text>
<text x="243.5" y="175.2">AINP0/PA6</text>
<text x="245" y="177">(high</text>
<text x="250.4" y="177">difference</text>
</g>
<g font-size="1.5" fill="#840000">
<text x="166" y="72">MIC_CONTROL</text>
<text x="94.4" y="94.8">TxD</text>
<text x="95.2" y="92.3">UPDI</text>
<text x="94.4" y="99.9">RTS</text>
<text x="95.2" y="97.4">RxD</text>
<text x="182" y="101.2">AUDIO_L</text>
<text x="182" y="98.7">AUDIO_R</text>
<text x="95.2" y="107.5">AVCLAN_TX+</text>
<text x="95.2" y="110.1">AVCLAN_TX-</text>
<text x="102" y="117.7">MIC_CONTROL</text>
<text x="56.5" y="122.8">CTS</text>
<text x="95.2" y="122.8">IGN_SENSE</text>
<text x="152.3" y="134.2">AVCLAN_TX+</text>
<text x="227.3" y="140.6">AVCLAN_BUS_TX+</text>
<text x="227.3" y="144.4">AVCLAN_BUS_TX-</text>
<text x="151" y="155.8">AVCLAN_TX-</text>
<text x="25.2" y="157.1">IGN_SENSE</text>
<text x="44" y="167.2">AVCLAN_BUS_TX+</text>
<text x="44" y="169.8">AVCLAN_BUS_TX-</text>
<text x="106" y="178.7">RTS</text>
<text x="18.1" y="181.2">AUDIO_L</text>
<text x="105.9" y="181.2">RxD</text>
<text x="107" y="183.7">TxD</text>
<text x="17.9" y="191.4">AUDIO_R</text>
<text x="106" y="188.8">CTS</text>
</g>
</svg>
